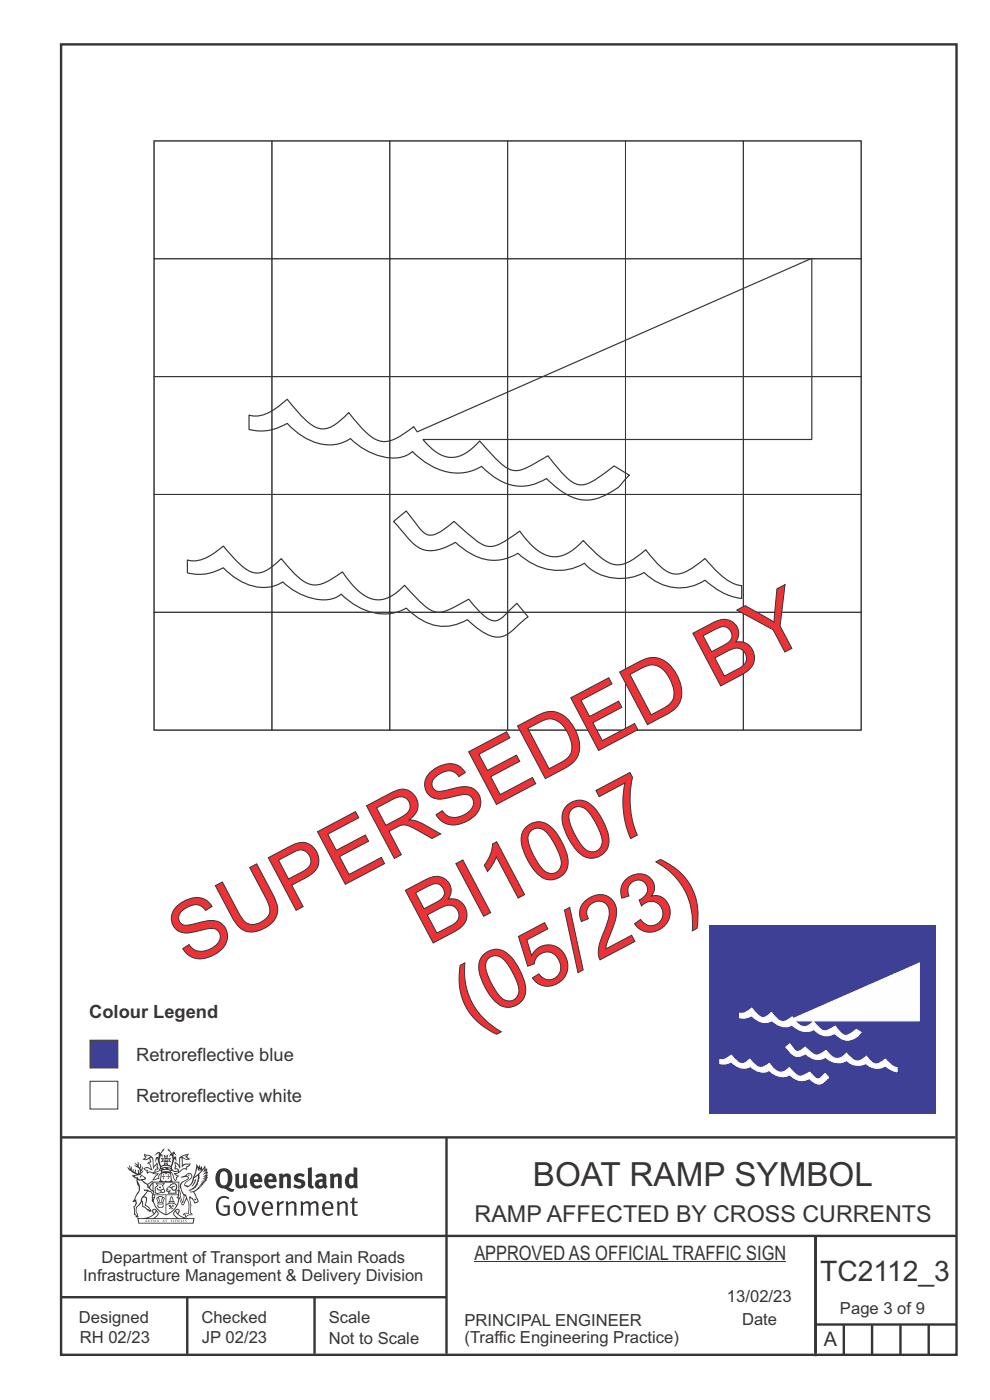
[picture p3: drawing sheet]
<svg xmlns="http://www.w3.org/2000/svg" width="210mm" height="297mm" viewBox="0 0 210 297" stroke-linecap="round" stroke-linejoin="round" font-family="sans-serif">
<path d="M13 9.4h189.9v278h-189.9z" fill="none" stroke="#373435" stroke-width=".51"/>
<g fill="none" stroke="#373435" stroke-width=".21">
<path d="M32.7 29.9h25v25h-25zM32.7 29.9h150v125h-150zM57.7 29.9h25v25h-25zM82.7 29.9h25v25h-25zM107.7 29.9h25v25h-25zM132.7 29.9h25v25h-25zM157.7 29.9h25v25h-25zM32.7 54.9h25v25h-25zM57.7 54.9h25v25h-25zM82.7 54.9h25v25h-25zM107.7 54.9h25v25h-25zM132.7 54.9h25v25h-25z"/>
<path d="M157.7 54.9h25v25h-25zM32.7 79.9h25v25h-25zM57.7 79.9h25v25h-25zM82.7 79.9h25v25h-25zM107.7 79.9h25v25h-25zM132.7 79.9h25v25h-25zM157.7 79.9h25v25h-25zM32.7 104.9h25v25h-25zM57.7 104.9h25v25h-25zM82.7 104.9h25v25h-25zM107.7 104.9h25v25h-25zM132.7 104.9h25v25h-25z"/>
<path d="M157.7 104.9h25v25h-25zM32.7 129.9h25v25h-25zM57.7 129.9h25v25h-25zM82.7 129.9h25v25h-25zM107.7 129.9h25v25h-25zM132.7 129.9h25v25h-25zM157.7 129.9h25v25h-25z"/>
</g>
<path d="M52.8 88.1a7.1 7.1 0 0 0 6.4-2l1.7-1.4 1.2 1.5a18.2 18.2 0 0 0 4.8 4.4 4.4 4.4 0 0 0 5-1.1l2.1-2a17.8 17.8 0 0 0 6 5.9 5.6 5.6 0 0 0 5.4-1.2l2.4-1.7 .7 1.1 83.7-36.8v38.4h-82.5a9 9 0 0 0 5.6 3.8 6.9 6.9 0 0 0 5.5-2.4l.9-1.1 1.5 1.7a18.9 18.9 0 0 0 4.9 4.4 4.5 4.5 0 0 0 4.2-.7l3.9-2.2a27.4 27.4 0 0 0 5.3 5.6 3.7 3.7 0 0 0 4.2-.2l4.6-3.3 3.2 2-.4 .4a11.1 11.1 0 0 1-8.6 4.9 10.8 10.8 0 0 1-7.2-3.3l-1.4-1.3a9.6 9.6 0 0 1-11.5-.6l-2.3-2a10.5 10.5 0 0 1-11.3-.4l-2.2-1.7-1.1-1a7.8 7.8 0 0 1-8.2 .5 14.7 14.7 0 0 1-5-3.3 9.1 9.1 0 0 1-10.4-.6l-3-2.6a10.5 10.5 0 0 1-8.1 1.3zM39.7 118.8a6.8 6.8 0 0 0 6.1-1.7l1.6-1.3 1.2 1.5a14.9 14.9 0 0 0 4.7 4 4.1 4.1 0 0 0 4.3-1l2.1-1.8a21.3 21.3 0 0 0 5.2 5.1 5.1 5.1 0 0 0 5.4-.7l2.3-1.6a14.4 14.4 0 0 0 5.7 5.6 5.4 5.4 0 0 0 5.6-1l1.9-1.7 1.4 1.5a15.1 15.1 0 0 0 4.9 4.1 4.6 4.6 0 0 0 3.4-.6l3.9-2.1a14.4 14.4 0 0 0 4.9 4.5 2.43 2.43 0 0 0 2.5-.8l2.8-2.8 2.4 2.9-2.8 2.5a4.6 4.6 0 0 1-5.9 1.2l-2.6-1.8-1.6-1.3a9.3 9.3 0 0 1-10.7-.6l-2.2-1.9a10.6 10.6 0 0 1-11.8-1.2l-2-1.8a7.2 7.2 0 0 1-7.3 .6 14.1 14.1 0 0 1-5.1-3.1 8.7 8.7 0 0 1-9.6-.6l-2.1-1.5-.9-1a10.2 10.2 0 0 1-7.7 1.1zM83.5 110.6l2.7-2.2 2.3 3a4.2 4.2 0 0 0 2.9 2.1 7 7 0 0 0 3.6-1.8l1.3-1.1 2.9 2.6a9.7 9.7 0 0 0 4.6 2.7 6.4 6.4 0 0 0 3.7-1.4l2.7-1.8a13.1 13.1 0 0 0 5.8 5.1 5.9 5.9 0 0 0 5.7-1.3l2-1.8 1.3 1.3a14.2 14.2 0 0 0 4.9 3.7 5.1 5.1 0 0 0 4.7-1.2l2.4-1.9a17.5 17.5 0 0 0 4.8 4.8 4.2 4.2 0 0 0 4.3-.5l3.4-2.4a21.2 21.2 0 0 0 5.9 5.2l1.9 .5v2.8a14.2 14.2 0 0 1-7.8-3.9 10.1 10.1 0 0 1-12.9-1.7 10.6 10.6 0 0 1-12.6-1.9 11.6 11.6 0 0 1-14.1-2.1 9.6 9.6 0 0 1-11.2-.6l-2.1-1.7a9.7 9.7 0 0 1-6.4 1.6 8.7 8.7 0 0 1-4.5-3.5z" fill="none" stroke="#373435" stroke-width=".25"/>
<path d="M150.4 196.3h48v40h-48z" fill-rule="evenodd" fill="#3e4095"/>
<g fill="#fefefe" stroke="#fefefe" stroke-width=".21">
<path d="M156.9 214.9a3.1 3.1 0 0 0 2.6-1.1 5.3 5.3 0 0 0 2.1 2 2.29 2.29 0 0 0 2-1.1 3.5 3.5 0 0 0 2.7 2l1.7-1 .3 .4 26.8-11.8v12.3h-26.4a2.17 2.17 0 0 0 3.8 .1 5.4 5.4 0 0 0 2.3 2 4.3 4.3 0 0 0 2.4-1 4.8 4.8 0 0 0 2 1.9 3.4 3.4 0 0 0 2.4-1.2l1.1 .6a3.7 3.7 0 0 1-3.7 1.6l-1.2-.7-.7-.7a3.3 3.3 0 0 1-4.5-.8 3.8 3.8 0 0 1-4.6-1 3.3 3.3 0 0 1-4.3-.9 3.3 3.3 0 0 1-4.2-1l-1.2 .4h-1.4z" fill-rule="evenodd"/>
<path d="M166.7 222.1l.8-.7a4.1 4.1 0 0 0 1.6 1.7l.4-.1 1.3-.9 .7 .7a2.03 2.03 0 0 0 2.4 .8l1.3-.8a3.1 3.1 0 0 0 2.7 1.7l.5-.2 1.1-.9a3.7 3.7 0 0 0 2.6 1.7l.5-.2 1.2-.8a2.81 2.81 0 0 0 2.4 1.6l1.6-1 .6 .6a3.3 3.3 0 0 0 1.9 1.2v.9l-1.4-.5-1.1-.8a3.2 3.2 0 0 1-4.1-.5 3.4 3.4 0 0 1-4.1-.6 3.7 3.7 0 0 1-4.5-.7 3.3 3.3 0 0 1-4.2-.7 2.17 2.17 0 0 1-3.4-.5z" fill-rule="evenodd"/>
<path d="M152.7 224.8a2.95 2.95 0 0 0 2.4-1 3.7 3.7 0 0 0 2.5 1.8l.4-.1 1.1-.8a3.4 3.4 0 0 0 2.5 1.7l1.6-.8a3.3 3.3 0 0 0 2.6 1.8l.6-.1 1-.8a3.7 3.7 0 0 0 2.6 1.8l1.8-.9a2.54 2.54 0 0 0 1.9 1.5l1.3-1.2 .8 .9-.4 .3a1.85 1.85 0 0 1-2.9 .6l-.8-.7a3.2 3.2 0 0 1-4.2-.8 3.6 3.6 0 0 1-4.4-.9 3.2 3.2 0 0 1-3.9-.9 3.2 3.2 0 0 1-4.1-.9l-.4 .2a3.1 3.1 0 0 1-2 .1z" fill-rule="evenodd"/>
</g>
<path d="M12.7 241.3h190M94.7 241.4v45.8M12.7 275.2h82M12.7 262.2h190.1M39.7 275.2v12M66.7 275.2v12M173 262.1v25.6M173 281h30M179 281v6.4M185 281v6.4M191 281v6.4M197 281v6.4" fill="none" stroke="#373435" stroke-width=".51"/>
<path d="M19.1 229.4h5.9v5.9h-5.9z" fill-rule="evenodd" fill="#fefefe" stroke="#373435" stroke-width=".21"/>
<path d="M19.1 220.7h5.9v5.9h-5.9z" fill-rule="evenodd" fill="#3e4095" stroke="#373435" stroke-width=".21"/>
<g fill="#373435">
<path d="M47 248.7a2.55 2.55 0 0 0 0 2.6l.3 .2a.81 .81 0 0 0 1-1v-.5a1.04 1.04 0 0 0-1.1-1.5zM46.3 248.3a1.82 1.82 0 0 1 2.1-.2 1.82 1.82 0 0 1 .9 1.9 2.29 2.29 0 0 1-.8 1.9l.7 .3h.5l-.2 .6a2.87 2.87 0 0 1-2-.7 2.12 2.12 0 0 1-1.7-3.1z" fill-rule="evenodd"/>
<path d="M49.9 249.1l.8-.2v2a.46 .46 0 0 0 .3 .6 .46 .46 0 0 0 .6-.3v-2.1l.7-.2v2.4l.2 .5-.5 .3-.3-.3a1.02 1.02 0 0 1-1.2 .3 1.02 1.02 0 0 1-.6-1.1z" fill-rule="evenodd"/>
<path d="M54 249.7l-.1 .5h.9a.49 .49 0 0 0-.2-.6 .49 .49 0 0 0-.6 .1zM53.4 249.3a1.34 1.34 0 0 1 1.6-.2 1.34 1.34 0 0 1 .6 1.5v.2h-1.7a.77 .77 0 0 0 .5 .8 .77 .77 0 0 0 .9-.4l.3 .5a1.59 1.59 0 0 1-2 .2 1.59 1.59 0 0 1-.5-2.1z" fill-rule="evenodd"/>
<path d="M57 249.7l-.1 .5h1a.49 .49 0 0 0-.2-.6 .49 .49 0 0 0-.7 .1zM56.4 249.3a1.34 1.34 0 0 1 1.6-.2 1.34 1.34 0 0 1 .7 1.5v.2h-1.8a.77 .77 0 0 0 .5 .8 .77 .77 0 0 0 .9-.4l.4 .5a1.59 1.59 0 0 1-2.1 .2 1.59 1.59 0 0 1-.5-2.1z" fill-rule="evenodd"/>
<path d="M59.2 249.1l.7-.2 .1 .4a.95 .95 0 0 1 1-.3 .95 .95 0 0 1 .7 .8v2.3h-.8v-2.3a.46 .46 0 0 0-.8 .1v2.2h-.8z" fill-rule="evenodd"/>
<path d="M62.6 249.3a1.75 1.75 0 0 1 2-.1l-.2 .5-.6-.2a.43 .43 0 0 0-.6 .3l.4 .3a1.04 1.04 0 0 1 1.2 1.1 1.04 1.04 0 0 1-1.4 1l-1.2-.4 .3-.6 1 .4 .4-.4a.88 .88 0 0 0-1-.5l-.4-.2-.1-.4z" fill-rule="evenodd"/>
<path d="M65.3 247.8l.8-.2 .1 3.8 .3 .2 .1 .4a.88 .88 0 0 1-1 0 .88 .88 0 0 1-.3-1z" fill-rule="evenodd"/>
<path d="M67.8 250.8a.43 .43 0 0 0-.1 .7 .43 .43 0 0 0 .7-.1v-.7zM66.8 249.4a1.7 1.7 0 0 1 2.4 .1v1.8l.3 .4-.4 .5-.5-.4a1.03 1.03 0 0 1-1.7-.1 1.03 1.03 0 0 1 .8-1.5h.7v-.4a.8 .8 0 0 0-1.2 .1z" fill-rule="evenodd"/>
<path d="M70 249.1l.7-.2 .1 .4a.95 .95 0 0 1 1-.3 .95 .95 0 0 1 .7 .8v2.3h-.8v-2.3a.46 .46 0 0 0-.8 .1v2.2h-.8z" fill-rule="evenodd"/>
<path d="M74.3 249.7a1.48 1.48 0 0 0 0 1.7h.5l.2-.1v-1.5l-.3-.2zM75 247.6l.8 .1 .1 4.4h-.7l-.1-.2a1.26 1.26 0 0 1-1.4 0 1.26 1.26 0 0 1-.5-1.3 1.29 1.29 0 0 1 .4-1.4 1.29 1.29 0 0 1 1.4-.1z" fill-rule="evenodd"/>
<path d="M46.4 254.1a1.72 1.72 0 0 1 2.3 0l-.3 .3a1.24 1.24 0 0 0-1.4-.2 1.24 1.24 0 0 0-.6 1.4 1.49 1.49 0 0 0 1.2 1.9l.7-.1v-1.3h-.8l-.1-.4h1.3v1.9a1.93 1.93 0 0 1-2.2 0 1.93 1.93 0 0 1-.7-2.2l.2-.7z" fill-rule="evenodd"/>
<path d="M50.4 255.3a1.65 1.65 0 0 0 .2 2.2 .99 .99 0 0 0 1-1.4 .78 .78 0 0 0-.4-.8 .78 .78 0 0 0-.8 0zM50 255.1a1.33 1.33 0 0 1 1.6-.1 1.33 1.33 0 0 1 .5 1.4 1.31 1.31 0 0 1-1.3 1.6 1.31 1.31 0 0 1-1.2-1.6v-.6z" fill-rule="evenodd"/>
<path d="M52.5 254.9l.4-.1 .9 2.6 .8-2.5h.5l-1.1 3h-.5z" fill-rule="evenodd"/>
<path d="M56.3 255.4l-.2 .7h1.3a.7 .7 0 0 0-.3-.8 .7 .7 0 0 0-.8 .1zM55.9 255.2a1.22 1.22 0 0 1 1.5-.2 1.22 1.22 0 0 1 .5 1.5h-1.8a.93 .93 0 0 0 .5 1 .93 .93 0 0 0 1.1-.2l.2 .3a1.43 1.43 0 0 1-1.8 .1 1.43 1.43 0 0 1-.6-1.7z" fill-rule="evenodd"/>
<path d="M58.7 254.9l.4-.1 .1 .5 .4-.4 .6-.1-.2 .5a.66 .66 0 0 0-.8 .7v1.9h-.4z" fill-rule="evenodd"/>
<path d="M60.6 254.9l.4-.1 .1 .5a.94 .94 0 0 1 1-.5 .94 .94 0 0 1 .8 .8v2.3h-.5l-.1-2.5a.81 .81 0 0 0-1.2 .3v2.2h-.4z" fill-rule="evenodd"/>
<path d="M63.7 254.9l.5-.1 .1 .5 .4-.3a.78 .78 0 0 1 1.1 .3 .9 .9 0 0 1 1-.5 .9 .9 0 0 1 .8 .8v2.3h-.5l-.1-2.5a.67 .67 0 0 0-1.1 .3v2.2h-.5v-2.4l-.4-.2-.7 .3v2.3h-.5z" fill-rule="evenodd"/>
<path d="M69 255.4l-.1 .7h1.3a.7 .7 0 0 0-.3-.8 .7 .7 0 0 0-.9 .1zM68.7 255.2a1.22 1.22 0 0 1 1.5-.2 1.22 1.22 0 0 1 .5 1.5h-1.8a.93 .93 0 0 0 .4 1 .93 .93 0 0 0 1.2-.2l.1 .3a1.44 1.44 0 0 1-1.7 .1 1.44 1.44 0 0 1-.6-1.7z" fill-rule="evenodd"/>
<path d="M71.4 254.9l.5-.1 .1 .5a.94 .94 0 0 1 1-.5 .94 .94 0 0 1 .8 .8v2.3h-.5l-.1-2.5a.81 .81 0 0 0-1.2 .3v2.2h-.4z" fill-rule="evenodd"/>
<path d="M74.7 254.1l.5-.1v.9h.7l-.1 .3h-.6v2.2l.1 .2h.5l.1 .3a.75 .75 0 0 1-1.2-.6v-2.1h-.4v-.3h.4z" fill-rule="evenodd"/>
<path d="M30.8 245.1l1.1 .3-.9 .5h-.4l.6-.5zM31.8 245.6h.2a2.44 2.44 0 0 1 .4 1.9l.1 .5 .7-1-.1 .6 .3 .3a.57 .57 0 0 0-.6 .8l-1-.2-.5 .2 .2-.5-.8-.3 .7-.1 .9 .5 .1-.1-.6-1.3-.2-.2h.5zM30.7 244.6l-.1 .5 .2 .4-.6 .4a1.04 1.04 0 0 0 1.4-.1l.2 .6-.3 .1-.2 .4a.94 .94 0 0 1 .8 1.1l-.2-.1a1.16 1.16 0 0 0-1.5-.1l.3 .4 .4 .2 .1 .5 .2 .1 .1-.2a.94 .94 0 0 1 1.1 .2l.8 .1-1.2 1.2a1.13 1.13 0 0 0 1.2-.2l.4-.1-.1-.4 .5-.8a.83 .83 0 0 0-.6 1.1l-.3-.1-.7 .4 1.1-1.4-.5 .1-.5-.1 1.3-.5-.1-.1-.9 .4v-.3l.2-.2 .3 .1 .1-.3-.2-.4v-.6l-.1-.4-.7 1v-.7a1.42 1.42 0 0 0-1.6-1.8z" fill-rule="evenodd"/>
<path d="M38.5 245.5l.5-.3 .7-.1-.6 .3 .8 .5h-.3zM38.3 245.7l.2-.1 .1 2a1.69 1.69 0 0 1 1.6-.6l-.8 .5 .1 .5a1.1 1.1 0 0 0-1.5 .6l-.1-.5-.2-.2h-.5l.3-.4-.3-.7a1.42 1.42 0 0 1 .8 1.1l.2-.1zM37.1 246.4l.1 1-.2 .3 .1 .4h.5l.1 .2a.96 .96 0 0 1-1.1-.1l-.1 .1a1.06 1.06 0 0 0 1.3 .2v.1a.72 .72 0 0 1-1 .2l.3 .5 .6 .2-.4 .2-.1 .6-.2-.3-.4-1.1-.4-.4 .4 .9a1.54 1.54 0 0 0 .7 1.2l.2-.3a.58 .58 0 0 1 .4-.8l.2-.1h-.3l-.5-.3 .9-.5a.93 .93 0 0 1 1.2-.5v.2l.2-.2 .1-.5a.99 .99 0 0 0 .7-.8l-1.3 .1-.3 .2-.1-1.4 .9 .4 .9-.3h-.4l-.5-.4 .4-.7-.6 .2a1.46 1.46 0 0 0-1.4 2.1v.4l-.2-.4z" fill-rule="evenodd"/>
<path d="M35.6 249.1l.2 .1-.1 .3 .4 .1h-.4v.6l-.1-.6h-.3l.3-.1z" fill-rule="evenodd"/>
<path d="M34.6 249.1l.2 .1v.3l.3 .1h-.3l-.1 .6v-.6h-.4l.4-.1z" fill-rule="evenodd"/>
<path d="M34.3 249a.57 .57 0 0 1 .9 .2 .57 .57 0 0 1 .9-.2l.2 1.4h-.2a.57 .57 0 0 1-.9 0 .69 .69 0 0 1-1.1 0zM34.2 248.3l-.3 2.1-.2 .4h3l-.2-.4-.3-2.1h-.2v.3l-.8-.2-.8 .2v-.3z" fill-rule="evenodd"/>
<path d="M34.2 252.6a.3 .3 0 0 0 .6 0 .3 .3 0 0 0-.6 0zM33.3 251.1l.3 .3-.3 .4a.79 .79 0 0 0 0 1.3l.8-.2-.1-.3a.55 .55 0 0 1-.7-.6l.1-.1 .2 .3 .3 .2 .8-.2-.4-.7 .4-.4-.7 .2zM33 250.9l1.1 .2 .9-.2-.4 .6 .4 1.2a.56 .56 0 0 1-.8 .3l-.2 .1a.73 .73 0 0 1-.9 .1 .73 .73 0 0 1-.3-1v-.4l.6-.3z" fill-rule="evenodd"/>
<path d="M35.6 252l.7-.4a.58 .58 0 0 1 1-.1 .58 .58 0 0 1-.4 .9l-.3-.3a.43 .43 0 0 1 .6-.4 .57 .57 0 0 0-.8 .2l-.2-.1-.3 .1 .4 .2a.55 .55 0 0 0 .9 .4v.5h-1.3l.3-.4-.1-.1-.6 .1 .2-.2-.2-.2zM35.4 252l-.1 .2a.39 .39 0 0 0 .2 .6h.3l-.2 .4h1.9l-.1-.8a.86 .86 0 0 0-.1-1.3 .86 .86 0 0 0-1.3 .4z" fill-rule="evenodd"/>
<path d="M36 255h.8v.2h-.8zM36.4 254l.2 .8h-.4zM36.4 253.7l-.3 .5-.1 .6h-.2v.4l-.7 .4 .2 .1a1.48 1.48 0 0 1 2.1 .2l.2-.1-.6-.5v-.5h-.2l-.1-.6z" fill-rule="evenodd"/>
<path d="M35.8 255.6l.4 .1 .1 .3 .3-.2-.2-.2a.38 .38 0 0 1 .5 .5l-.2-.2-.3 .2 .3 .2-.3 .3-.1-.4-.4 .4-.1-.2 .4-.3-.1-.1-.2 .1z" fill-rule="evenodd"/>
<path d="M34.5 254.2h.2v.2l-.2 .6h-.2zM33.6 255.5h.9v.2a.55 .55 0 0 1-.8 .4v-.2l-.2-.1zM33.4 254.2h.2l.2 .8h-.2zM33.6 255.2h.8l.1 .1h-.8zM33.8 253.9h.5l-.2 1.1h-.1zM33.3 254l-.1 .3 .3 1.1a.48 .48 0 0 0-.1 .6 .48 .48 0 0 0 .5 .2h.5a.49 .49 0 0 0 .2-.8l.3-1.1-.1-.3a1.42 1.42 0 0 0-1.5 0z" fill-rule="evenodd"/>
<path d="M33.7 251.7l.4 .1 .1 .3h-.3z" fill-rule="evenodd"/>
<path d="M41.3 250.3l.3-.2-.2 .8-.6 .8h-.2l.5-.7z" fill-rule="evenodd"/>
<path d="M39.7 249.2l.3-.2 .5 .2a.88 .88 0 0 1-.6 1.1 1.22 1.22 0 0 0-.8 1.3l.5 .2a.72 .72 0 0 0 .9-.4l.5-.8 .2-.6 .8-.6v.2a2.85 2.85 0 0 1-2 2.9l.1 .1a2.13 2.13 0 0 0 1.9-1.5v-.3a2.01 2.01 0 0 0 .3-1.7l1.1-1.3-.4 1 .7-.5-.7 1 .8-.4-.8 .8 .7-.2-.9 .6 .8-.1-.8 .4h.7l-.8 .3 .3 .2h-.4l.2 .3h-.4l.2 .3h-.4l.1 .2-.1 .1a2.16 2.16 0 0 1-2 1l.1 .2 .4-.1a.76 .76 0 0 1 .7 .8l.5 1.2-.6 .2a1.45 1.45 0 0 0-1.1-1.3l.2 1.8-.1 1.8 .4 .3a1.07 1.07 0 0 0-1.2 .4v-.3l-.5-.2a.87 .87 0 0 1 1.1-.1v-.7a4.4 4.4 0 0 0-.6-3.1l-.1-.3h-.2a2.16 2.16 0 0 1-.7-2.2l.3-.3 1.2-.8a.55 .55 0 0 0-.4-.8zM37.8 252.6a.76 .76 0 0 1 .3 1.1l.6 1.6 .4-1.7 .2 .1a.61 .61 0 0 1-.1 .9l-.3 .8-.2 .1-.7-1.6-.3 .1a1.18 1.18 0 0 0 .1-1.4zM41.8 247.7l.2 .8 .3-.6v.6l.4-.5a1.9 1.9 0 0 1-1.2 1.4l-.3 .3zM38.2 249.8l1.4-.1 .2 .1v.3l-.5 .2a1.26 1.26 0 0 0-.9 2l.2 .6a1.84 1.84 0 0 1 .1 2.1l-.4-1.4a.96 .96 0 0 0-.4-1.2l-.4 .2a.78 .78 0 0 1 0 1.3l.1 .3h.4l.4 1.1a.38 .38 0 0 0 .2 .4 .38 .38 0 0 0 .4-.1l.6-1.2a2.94 2.94 0 0 1 .4 2.5l-.1 .4h-.8l-.3 .4v.2l.4-.1 .1 .4 .2 .1a1.02 1.02 0 0 1 1.3-.5v-.4l-.3-.1 .1-1.8-.3-1.3 .1 .1a1.14 1.14 0 0 1 .8 .9 .63 .63 0 0 0 .8-.2 .63 .63 0 0 0-.2-.9l-.6-1.2 .9-.6 .2-.4h.3l-.1-.2h.4l-.1-.3h.3l-.1-.3 .5-.1-.2-.2 .6-.4v-.2h-.2l.4-.5h-.3l.3-.5-.4 .1 .4-.5v-.3l-.3 .2 .2-.7-.1-.2-.4 .3v-.8l-.6 .8-.2-.8-.2 .5-.3-.7-.1 .6-.5-.8-.1 1.4-.6 1.9a1.81 1.81 0 0 1-1 1.4l-.6-.2a1.75 1.75 0 0 1 1.1-1.2 .75 .75 0 0 0 .1-1.3 .75 .75 0 0 0-1.2 .4z" fill-rule="evenodd"/>
<path d="M41.2 254.3h.3l.2 .2-.4 .1z" fill-rule="evenodd"/>
<path d="M29.4 258.6h11.6l-.1 .8h-11.4zM31.3 258.4l.5-.1a2.48 2.48 0 0 0 1.4-1.3l.3 .5-.5 .6-.5 .3zM32.5 256.8l.3-.2 .2 .1-.3 .7zM37.2 257a2.65 2.65 0 0 0 1.8 1.4h-1.1l-.5-.3-.5-.6zM37.4 256.7l.2-.1 .3 .2-.3 .6zM29.2 258.4l.1 1.2h11.8l.2-1.1-.2-.1a4.1 4.1 0 0 1-3.3-.9l.3-.4-.1-.6a1.06 1.06 0 0 0-1.3 1l.2 .4 .6 .5h-4.7l.3-.1a.84 .84 0 0 0 .6-.8 .84 .84 0 0 0-.5-.8l-.3-.2h-.5l-.1 .6 .3 .4a4.2 4.2 0 0 1-3.4 .9z" fill-rule="evenodd"/>
<path d="M31 258.9l.1 .2h-.2zM31 258.7l-.3 .6 .4-.2 .2 .2z" fill-rule="evenodd"/>
<path d="M31.3 258.8h.3v.4a.25 .25 0 0 0 .2-.1 .25 .25 0 0 0-.1-.3h.1a.29 .29 0 0 1 0 .4 .29 .29 0 0 1-.4 0 .29 .29 0 0 1 0-.4z" fill-rule="evenodd"/>
<path d="M32.2 258.8a.22 .22 0 0 1 .3 .2 .22 .22 0 0 1-.3 .2zM32 258.8l.1 .4a.33 .33 0 0 0 .4 0 .33 .33 0 0 0 0-.4 .33 .33 0 0 0-.5 0z" fill-rule="evenodd"/>
<path d="M32.9 258.9l.1 .2h-.2zM32.9 258.7l-.2 .6 .3-.2 .2 .2z" fill-rule="evenodd"/>
<path d="M33.3 258.8h.2l.1 .1 .2-.1-.2 .2 .2 .3-.3-.3-.1 .3h-.1l.2-.3z" fill-rule="evenodd"/>
<path d="M34.7 258.9l.1 .2h-.2zM34.7 258.7l-.3 .6 .4-.2 .2 .2z" fill-rule="evenodd"/>
<path d="M35 258.7l.5 .1h-.2v.5h-.2l.1-.5z" fill-rule="evenodd"/>
<path d="M36.2 258.8l.3-.1-.1 .1v.2h.1h-.1v.3h-.2z" fill-rule="evenodd"/>
<path d="M36.7 258.8h.2v.5h-.2z" fill-rule="evenodd"/>
<path d="M37.3 258.8a.22 .22 0 0 1 .3 .2 .22 .22 0 0 1-.3 .2zM37.1 258.8v.4a.33 .33 0 0 0 .5 0 .33 .33 0 0 0 0-.4 .33 .33 0 0 0-.5 0z" fill-rule="evenodd"/>
<path d="M37.8 258.8l.4-.1-.2 .1v.2h.1h-.1v.2l.2 .1h-.4z" fill-rule="evenodd"/>
<path d="M38.4 258.8h.2l-.1 .4 .2 .1h-.3z" fill-rule="evenodd"/>
<path d="M38.9 258.8h.2v.5h-.2z" fill-rule="evenodd"/>
<path d="M39.3 258.8h.2h-.1l.2 .3-.2 .2-.1-.1v-.1l.2 .1z" fill-rule="evenodd"/>
<path d="M34.2 247.6a1.51 1.51 0 0 1 2 .2 2.67 2.67 0 0 0-2.1 0zM35.7 247.8l.4 .1 .1 .3-.4-.1zM34.6 247.8h.5l.1 .2h-.4zM34 248l.3 .2h-.3zM34.9 247.1l.3-.2 .3 .2zM34.9 245.8l.2 .1v.3h-.2zM35 245.3l.2 .2 .2-.2-.1 .3h-.2zM35.1 246.5h.2l.1 .4-.2-.2-.2 .2zM35.3 245.9l.2-.1v.4h-.2zM34.4 245.9l.3 .1 .1 .2-.4 .1 .2-.2zM35.7 246l.3-.1-.2 .2 .2 .2-.4-.1zM32.7 245.1l1-.5-.1 1-.2-.2-.3 .2-.3 1.1 .5-1 .3 .9a1.84 1.84 0 0 1 .2 1.7l.4 .1a2.48 2.48 0 0 1 2.2 0l.2-.2-.2-.7 .7-1.8 .4 .7-.2-1-.2-.1-.2 .3v-.9l.6 .4-.6-.8-.3 .1-.1 .4-.5-.9-.5-.3 .2 .5 .6 .5-.5 .8 .4-.4a2.06 2.06 0 0 1 0 2.3l-.5-.2-.2-.6 .1-.1 .8 .2-.4-.5 .4-.5-.7 .2-.2-.2 .2-.7-.5 .4-.5-.4 .2 .7-.2 .2-.7-.2 .4 .5-.4 .5 .8-.2 .1 .1-.2 .6-.5 .2a2.02 2.02 0 0 1 0-2.2l.3 .5-.1-.7-.3-.1 .8-1.2-.4 .3-.5 .8-.2-.3a.8 .8 0 0 0-.8 .5z" fill-rule="evenodd"/>
<path d="M29.2 250.3l.3 .1a.61 .61 0 0 1 .8 .4l.3 .2a.8 .8 0 0 1 .6 1l.4 .1 .5 .5a1 1 0 0 1 .5 1.1l-.1 .7v-.5h-.1a.96 .96 0 0 0-.8-1.3l-.2-.2h-.7l-.1-.1-.1 .1 .1 .3h.6l-1.2 1.4-.2 .9-.4 .6a1.33 1.33 0 0 0-.5 1.8l.2 .5a1.26 1.26 0 0 1-.5-1.5l-.1-.3a1.56 1.56 0 0 0 .4-1.7l-.3 .2 .2-.5a3.2 3.2 0 0 0 .7-3zM30.4 254.1h.4a2.06 2.06 0 0 1-.1 1.6l.7 .5 .4 .4-.6-.1-.8-.6-.1-.9a.51 .51 0 0 1 .1-.9zM28.6 249.5a1.52 1.52 0 0 1 2.1 .5l-1.1 .2-.2-.1-.1-.4h-.5zM27.5 247.2v.8l-.3-.4-.1 .1a3.1 3.1 0 0 0 1.9 1.5l-1 .1 .5 .6 .5 .1 .1 1.1a1.84 1.84 0 0 1-.3 2.5l-.4 .9-.3 .4 .2 .1 .4-.1 .1 .4-.2 .5-.3 .2 .1 1.7h.2l.3 .6h.1l.4-.1-.1-.5a1.3 1.3 0 0 1-.1-1.7l.9-1 .1 1.1 .6 .2 .5 .5 .1-.1 .2 .3h.5a1.85 1.85 0 0 0-1.2-1.4l.1-.3a1.39 1.39 0 0 0 0-1.4l-.5-.1 .5-.5a.66 .66 0 0 1 .9-.4 .66 .66 0 0 1 .3 .9l-.1 .4 .2-.1v.2l-.1 .3 .2 .5 .1-.3a2.24 2.24 0 0 0 .1-2.2 .73 .73 0 0 1-.7-.7 .73 .73 0 0 1 .6-.7v-.2a.94 .94 0 0 0-.9 .8 .48 .48 0 0 1-.1-.5 .48 .48 0 0 1 .5-.3l.5-.3a.51 .51 0 0 0-.8 .2l-.5 .2-1-.7 .6-.1 .2-.5-1.2-.7 .5-.5v-.3l-.5 .4 .1-.2a.69 .69 0 0 0 .2-1v.5l-.2 .2v-1.1l-.3-.2 .1 .6-.1 .2-.4-1.3v.7l-.6-.4 .5 .7-.6-.2 .3 .3a1 1 0 0 1 .7 1.4l-.2-.8v.9l-.5-.2v-.7l-.2 .6-.2-.1-.1-.6-.2 .4-.2-.2 .1-.7-.2 .5z" fill-rule="evenodd"/>
<path d="M29.6 249.7l.2-.2 .3 .2z" fill-rule="evenodd"/>
<path d="M32.4 250.7h5.6v2l-.2-.1v-1.7h-5.2v2.5h5.2v-.8l.1 .2-.1 1.1v-.3h-2.5v4a4.1 4.1 0 0 0 2.6-3.6l.1-.1a4 4 0 0 1-2.8 3.9 4.2 4.2 0 0 1-2.8-4.7l.1 1.3 .1-.2a3.8 3.8 0 0 0 2.5 3.4v-4h-2.5l-.2-.9z" fill-rule="evenodd"/>
<circle cx="40" cy="249.3" r=".17"/>
</g>
<path d="M100.6 267.7h66.2" fill="none" stroke="#373435" stroke-width=".21"/>
<g font-size="17.6" fill="#ed3237">
<text x="90.7" y="200.6" transform="rotate(-28 90.7 200.6)">BI1007</text>
<text x="40" y="205.2" transform="rotate(-28 40 205.2)">SUPERSEDED BY</text>
<text x="100" y="218.1" transform="rotate(-28 100 218.1)">(05/23)</text>
</g>
<text font-size="7.1" fill="#373435" x="113" y="251.6">BOAT RAMP SYMBOL</text>
<text font-size="6" fill="#373435" x="174" y="271.8">TC2112_3</text>
<text font-size="4.9" fill="#373435" x="100.7" y="259.2">RAMP AFFECTED BY CROSS CURRENTS</text>
<g font-size="4.2" fill="#373435">
<text x="100.6" y="267.2">APPROVED AS OFFICIAL TRAFFIC SIGN</text>
<text x="174.7" y="285.6">A</text>
</g>
<g font-size="3.9" fill="#373435">
<text x="18.9" y="215.9">Colour Legend</text>
<text x="28.9" y="225">Retroreflective blue</text>
<text x="28.9" y="233.7">Retroreflective white</text>
</g>
<g font-size="3.5" fill="#373435">
<text x="21.6" y="267.9">Department of Transport and Main Roads</text>
<text x="17.7" y="271.8">Infrastructure Management &amp; Delivery Division</text>
<text x="16.7" y="280.6">Designed</text>
<text x="42.7" y="280.6">Checked</text>
<text x="69.7" y="280.6">Scale</text>
<text x="98.5" y="281.3">PRINCIPAL ENGINEER</text>
<text x="154.2" y="276.2">13/02/23</text>
<text x="157.4" y="281.2">Date</text>
<text x="178.2" y="278.7">Page 3 of 9</text>
<text x="16.9" y="284.8">RH 02/23</text>
<text x="42.8" y="284.8">JP 02/23</text>
<text x="69.7" y="285.2">Not to Scale</text>
<text x="98.5" y="284.8">(Traffic Engineering Practice)</text>
</g>
</svg>
